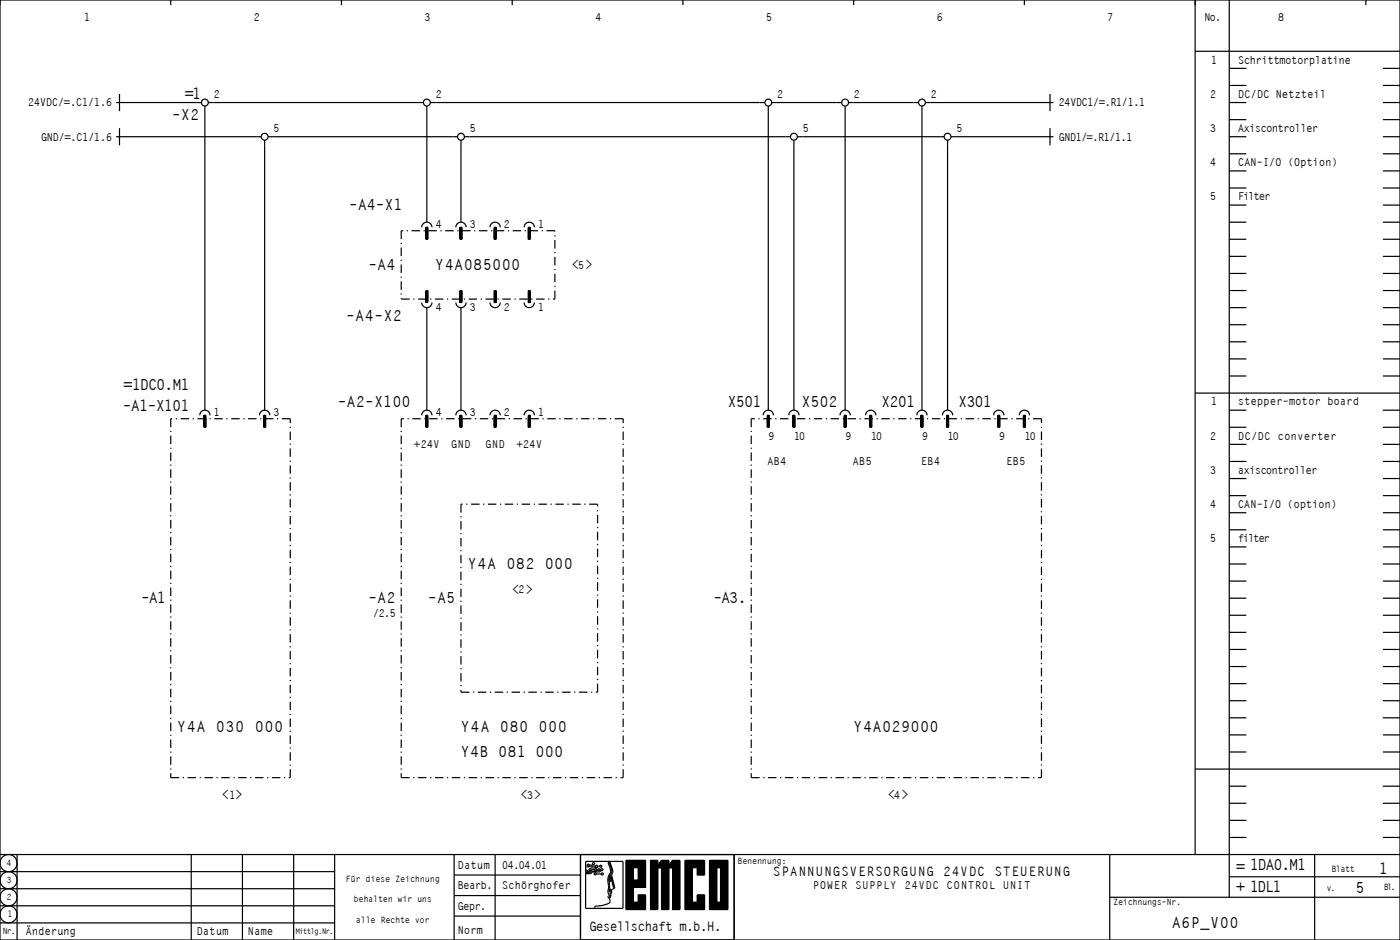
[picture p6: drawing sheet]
<svg xmlns="http://www.w3.org/2000/svg" width="410mm" height="275mm" viewBox="0 0 410 275" stroke-linecap="round" stroke-linejoin="round" font-family="sans-serif">
<g fill="none" stroke="#000" stroke-width=".35">
<path d="M0 0h410v275h-410zM50 0v1.5M100 0v1.5M150 0v1.5M200 0v1.5M250 0v1.5M300 0v1.5M350 0v250M350 15h60M360 0v262.5M400 0v1.5M34 30h25"/>
<path d="M35 27.5v5M35 37.5v5M60 31v89M61 30h63M125 31v34M126 30h98M225 31v89M226 30h20.5M247.5 31v89M248.5 30h20.5M270 31v89M271 30h37.5"/>
<path d="M307.5 27.5v5M307.5 37.5v5M360 30h5M360 35h5M360 25h5M360 20h5M405 30h5M405 35h5M405 25h5M405 20h5M34 40h42.5M77.5 41v79"/>
<path d="M78.5 40h55.5M135 41v24M136 40h95.5M232.5 41v79M233.5 40h43M277.5 41v79M278.5 40h30M360 40h5M360 55h5M360 50h5M360 45h5M405 40h5"/>
<path d="M405 55h5M405 50h5M405 45h5M123.5 66.5a1.5 1.5 0 0 1 1.5-1.5 1.5 1.5 0 0 1 1.5 1.5M124.7 66.5h.6v3.5h-.6zM124.7 67v3M133.5 66.5a1.5 1.5 0 0 1 1.5-1.5 1.5 1.5 0 0 1 1.5 1.5M134.7 66.5h.6v3.5h-.6zM135.3 67v3M143.5 66.5a1.5 1.5 0 0 1 1.5-1.5 1.5 1.5 0 0 1 1.5 1.5M144.7 66.5h.6v3.5h-.6zM144.8 67v3"/>
<path d="M145.2 67v3M153.5 66.5a1.5 1.5 0 0 1 1.5-1.5 1.5 1.5 0 0 1 1.5 1.5M154.7 66.5h.6v3.5h-.6zM154.7 67v3M155.2 67v3M360 75h5M360 70h5M360 65h5M360 60h5M405 75h5M405 70h5M405 65h5"/>
<path d="M405 60h5M123.5 88.5a1.5 1.5 0 0 0 1.5 1.5 1.5 1.5 0 0 0 1.5-1.5M124.7 85h.6v3.5h-.6zM125 85v3M125 90v30M133.5 88.5a1.5 1.5 0 0 0 1.5 1.5 1.5 1.5 0 0 0 1.5-1.5M134.7 85h.6v3.5h-.6zM135 85v3M135 90v30M135.3 85v3M143.5 88.5a1.5 1.5 0 0 0 1.5 1.5 1.5 1.5 0 0 0 1.5-1.5M144.7 85h.6v3.5h-.6z"/>
<path d="M145 85v3M145.2 85v3M153.5 88.5a1.5 1.5 0 0 0 1.5 1.5 1.5 1.5 0 0 0 1.5-1.5M154.7 85h.6v3.5h-.6zM155 85v3M155.2 85v3M360 95h5M360 90h5M360 85h5M360 80h5M405 95h5M405 90h5"/>
<path d="M405 85h5M405 80h5M350 115h60M360 110h5M360 105h5M360 100h5M405 110h5M405 105h5M405 100h5M58.5 121.5a1.5 1.5 0 0 1 1.5-1.5 1.5 1.5 0 0 1 1.5 1.5M59.7 121.5h.6v3.5h-.6zM59.7 122v3"/>
<path d="M60.2 122v3M76 121.5a1.5 1.5 0 0 1 1.5-1.5 1.5 1.5 0 0 1 1.5 1.5M77.2 121.5h.6v3.5h-.6zM77.3 122v3M77.8 122v3M123.5 121.5a1.5 1.5 0 0 1 1.5-1.5 1.5 1.5 0 0 1 1.5 1.5M124.7 121.5h.6v3.5h-.6zM124.7 122v3M133.5 121.5a1.5 1.5 0 0 1 1.5-1.5 1.5 1.5 0 0 1 1.5 1.5M134.7 121.5h.6v3.5h-.6zM135.3 122v3M143.5 121.5a1.5 1.5 0 0 1 1.5-1.5 1.5 1.5 0 0 1 1.5 1.5"/>
<path d="M144.7 121.5h.6v3.5h-.6zM144.8 122v3M145.2 122v3M153.5 121.5a1.5 1.5 0 0 1 1.5-1.5 1.5 1.5 0 0 1 1.5 1.5M154.7 121.5h.6v3.5h-.6zM154.7 122v3M155.2 122v3M223.5 121.5a1.5 1.5 0 0 1 1.5-1.5 1.5 1.5 0 0 1 1.5 1.5M224.7 121.5h.6v3.5h-.6zM224.7 122v3M231 121.5a1.5 1.5 0 0 1 1.5-1.5 1.5 1.5 0 0 1 1.5 1.5M232.2 121.5h.6v3.5h-.6z"/>
<path d="M232.8 122v3M246 121.5a1.5 1.5 0 0 1 1.5-1.5 1.5 1.5 0 0 1 1.5 1.5M247.2 121.5h.6v3.5h-.6zM247.3 122v3M247.7 122v3M253.5 121.5a1.5 1.5 0 0 1 1.5-1.5 1.5 1.5 0 0 1 1.5 1.5M254.7 121.5h.6v3.5h-.6zM254.7 122v3M255.3 122v3M268.5 121.5a1.5 1.5 0 0 1 1.5-1.5 1.5 1.5 0 0 1 1.5 1.5M269.7 121.5h.6v3.5h-.6zM270.2 122v3"/>
<path d="M276 121.5a1.5 1.5 0 0 1 1.5-1.5 1.5 1.5 0 0 1 1.5 1.5M277.2 121.5h.6v3.5h-.6zM277.3 122v3M291 121.5a1.5 1.5 0 0 1 1.5-1.5 1.5 1.5 0 0 1 1.5 1.5M292.2 121.5h.6v3.5h-.6zM292.2 122v3M298.5 121.5a1.5 1.5 0 0 1 1.5-1.5 1.5 1.5 0 0 1 1.5 1.5M299.7 121.5h.6v3.5h-.6zM299.8 122v3M300.2 122v3M360 135h5M360 130h5"/>
<path d="M360 125h5M360 120h5M405 135h5M405 130h5M405 125h5M405 120h5M360 155h5M360 150h5M360 145h5M360 140h5M405 155h5M405 150h5"/>
<path d="M405 145h5M405 140h5M360 175h5M360 170h5M360 165h5M360 160h5M405 175h5M405 170h5M405 165h5M405 160h5M360 195h5M360 190h5"/>
<path d="M360 185h5M360 180h5M405 195h5M405 190h5M405 185h5M405 180h5M360 215h5M360 210h5M360 205h5M360 200h5M405 215h5M405 210h5"/>
<path d="M405 205h5M405 200h5M350 225h60M360 235h5M360 230h5M360 220h5M405 235h5M405 230h5M405 220h5M0 250h410M0 255h98M5 250v25"/>
<path d="M56 250v25M71 250v25M86 250v25M98 250v25M133 256h37M133 250v25M145 250v25M170 250v25M171.5 252h10.9v13.8h-10.9zM173.8 252.9l-.1 .2h-1.2M174.1 254.4h-.7l-.4 .5h-.9M174.4 253.4l-2.7 .2"/>
<path d="M174.6 255.7h1.5M175.1 254.4l-.4 .5h-1.3l-.4 .4h-1.3M175.6 253.4h-.4l-.3 .5h-1.9l-.2 .3M176 254.6l-.3 .5h-2.2l-.5 .5h-1.4M178.1 252.6l.1 .2a3.2 3.2 0 0 1 .5 2.6M178.4 252.5l.4 .9a2.07 2.07 0 0 1 .2 2.1 2.52 2.52 0 0 0-.6 2.5l.1 1.9-.2 .9M178.4 252.5l-.2-.1-.1 .2M178.5 257.5l.2 .5M178.5 252l1 2.8M178.8 255.4l-.8 1.6 .2 2.4a3 3 0 0 0 .1 2.5M178.9 256.7l-.2 1.3M178.9 256.7l.9 3-.9-3.5-.2 .1-.2 1.2"/>
<path d="M179.2 256.3l.8 3.2M179.5 254.8l-.3 1.5M180 259.5v.3l-.9 .5-.2 1.5M183.3 253.9h5.8M185.5 259.6h3.6v-7.9h-5.8v14.4h5.8v-4.3h-2.2v2.1M185.5 253.9v12.2M185.5 257.5h1.4M186.9 253.9v5.7M190.5 251.7h2.2v14.4h-2.2zM192.7 253.9h1M193.7 251.7h2.2v14.4h-2.2zM193.7 251.8l-1 1.3"/>
<path d="M193.7 251.7l-1 1.4h1M193.7 251.8l-.9 1.3M193.7 252.8h-.8v.3M193.7 252.5h-.5v.3M193.7 252.2h-.3v.3M193.7 252h-.2v.2M195.9 253.9h1.1M197 251.8l-1 1.3M197 251.7l-1.1 1.4h1.1M197 251.7h2.1v14.4h-2.1zM197 252.8h-.8v.3M197 252.5h-.6v.3"/>
<path d="M197 252.2h-.4v.3M197 252h-.2v.2M202.7 253.9h1.5M202.7 251.7v14.4M204.2 251.7v4.3h2.1v-4.3h-5.7v14.4h5.7v-4.3h-2.1v4.3M207.8 251.7h5.4v14.4h-5.4zM209.9 253.9h1.1M209.9 251.7v14.4M211 251.7v14.4M215 250v25M325 250v25M360 245h5"/>
<path d="M360 240h5M360 256.5h50M385 250v25M405 245h5M405 240h5M0 270h98M0 265h98M0 260h98M133 268h37M133 262h37M178.3 261.9l.1 .1M178.6 261.6l.1 .7-.4 .4-.2-.4 .3-.3"/>
<path d="M178.6 262.6v1.4a5.7 5.7 0 0 1-4 1.1l-.4 .1v.6M178.7 260.1l.3 .9-.4 .7M178.8 260.1l-.1 .6-.4 .1M178.9 261.8l-.3 .8M185.5 263.9h3.6M202.7 263.9h1.5M209.9 263.9h1.1M325 262.5h85"/>
<circle cx="60" cy="30" r="1"/>
<circle cx="125" cy="30" r="1"/>
<circle cx="225" cy="30" r="1"/>
<circle cx="247.5" cy="30" r="1"/>
<circle cx="270" cy="30" r="1"/>
<circle cx="77.5" cy="40" r="1"/>
<circle cx="135" cy="40" r="1"/>
<circle cx="232.5" cy="40" r="1"/>
<circle cx="277.5" cy="40" r="1"/>
<circle cx="2.5" cy="252.5" r="2.5"/>
<circle cx="2.5" cy="257.5" r="2.5"/>
<circle cx="171.8" cy="254.9" r=".3"/>
<circle cx="172.2" cy="253.1" r=".3"/>
<circle cx="172.8" cy="254.4" r=".3"/>
<circle cx="173.8" cy="252.7" r=".3"/>
<circle cx="174.3" cy="255.7" r=".3"/>
<circle cx="174.4" cy="254.4" r=".3"/>
<circle cx="174.7" cy="253.4" r=".3"/>
<circle cx="175.4" cy="254.5" r=".3"/>
<circle cx="175.9" cy="253.4" r=".3"/>
<circle cx="176.3" cy="254.4" r=".3"/>
<circle cx="176.4" cy="255.7" r=".3"/>
<circle cx="2.5" cy="262.5" r="2.5"/>
<circle cx="2.5" cy="267.5" r="2.5"/>
</g>
<g fill="none" stroke="#000" stroke-width=".35" stroke-dasharray="2.5 1.1 .4 1.1" stroke-linecap="butt">
<path d="M117.5 67.5v20M162.5 67.5h-45M117.5 87.5h45M162.5 87.5v-20M50 122.5v105M85 122.5h-35M117.5 122.5v105M182.5 122.5h-65M220 122.5v105M305 122.5h-85M135 147.5v55M175 147.5h-40"/>
<path d="M135 202.5h40M175 202.5v-55M50 227.5h35M85 227.5v-105M117.5 227.5h65M182.5 227.5v-105M220 227.5h85M305 227.5v-105"/>
</g>
<g fill="#000">
<path d="M124.7 66.5h.6v3.5h-.6zM134.7 66.5h.6v3.5h-.6zM144.7 66.5h.6v3.5h-.6zM154.7 66.5h.6v3.5h-.6zM124.7 85h.6v3.5h-.6zM134.7 85h.6v3.5h-.6zM144.7 85h.6v3.5h-.6zM154.7 85h.6v3.5h-.6zM59.7 121.5h.6v3.5h-.6zM77.2 121.5h.6v3.5h-.6zM124.7 121.5h.6v3.5h-.6zM134.7 121.5h.6v3.5h-.6z"/>
<path d="M144.7 121.5h.6v3.5h-.6zM154.7 121.5h.6v3.5h-.6zM224.7 121.5h.6v3.5h-.6zM232.2 121.5h.6v3.5h-.6zM247.2 121.5h.6v3.5h-.6zM254.7 121.5h.6v3.5h-.6zM269.7 121.5h.6v3.5h-.6zM277.2 121.5h.6v3.5h-.6zM292.2 121.5h.6v3.5h-.6zM299.7 121.5h.6v3.5h-.6zM183.3 251.7h5.8v2.2h-5.8zM183.3 253.9h2.2v12.2h-2.2z"/>
<path d="M185.5 257.5h1.4v2.1h-1.4zM186.9 253.9h2.2v5.7h-2.2zM190.5 251.7h2.2v14.4h-2.2zM192.7 253.1h1v.8h-1zM192.9 252.8h.8v.3h-.8zM193.2 252.5h.5v.3h-.5zM193.4 252.2h.3v.3h-.3zM193.5 252h.2v.2h-.2zM193.7 251.7h2.2v14.4h-2.2zM195.9 253.1h1.1v.8h-1.1zM196.2 252.8h.8v.3h-.8zM196.4 252.5h.6v.3h-.6z"/>
<path d="M196.6 252.2h.4v.3h-.4zM196.8 252h.2v.2h-.2zM197 251.7h2.1v14.4h-2.1zM200.6 251.7h2.1v14.4h-2.1zM202.7 251.7h1.5v2.2h-1.5zM204.2 251.7h2.1v4.3h-2.1zM207.8 251.7h2.1v14.4h-2.1zM209.9 251.7h1.1v2.2h-1.1zM211 251.7h2.2v14.4h-2.2zM185.5 263.9h3.6v2.2h-3.6zM186.9 261.8h2.2v2.1h-2.2zM202.7 263.9h1.5v2.2h-1.5z"/>
<path d="M204.2 261.8h2.1v4.3h-2.1zM209.9 263.9h1.1v2.2h-1.1z"/>
</g>
<g font-size="4.5">
<text x="54.2" y="29.1">=1</text>
<text x="50.3" y="35.2">-X2</text>
<text x="102.2" y="61.6">-A4-X1</text>
<text x="107.8" y="79.1">-A4</text>
<text x="127.5" y="79.1">Y4A085000</text>
<text x="101.3" y="94.1">-A4-X2</text>
<text x="36.2" y="114.1">=1DC0.M1</text>
<text x="98.8" y="119.1">-A2-X100</text>
<text x="213.1" y="119.1">X501</text>
<text x="234.7" y="119.1">X502</text>
<text x="258.1" y="119.1">X201</text>
<text x="280.6" y="119.1">X301</text>
<text x="35.9" y="120.2">-A1-X101</text>
<text x="137" y="166.6">Y4A 082 000</text>
<text x="41.2" y="176.6">-A1</text>
<text x="107.8" y="176.6">-A2</text>
<text x="125.3" y="176.6">-A5</text>
<text x="208.9" y="176.6">-A3.</text>
<text x="51.9" y="214.1">Y4A 030 000</text>
<text x="135" y="214.1">Y4A 080 000</text>
<text x="250" y="214.1">Y4A029000</text>
<text x="135" y="221.6">Y4B 081 000</text>
<text x="362" y="255.1">= 1DA0.M1</text>
<text x="403.8" y="255.8">1</text>
<text x="362" y="261.1">+ 1DL1</text>
<text x="397" y="261.2">5</text>
<text x="343.1" y="271.6">A6P_V00</text>
</g>
<g font-size="3.8">
<text x="167.4" y="78.8">&lt; &gt;</text>
<text x="149.9" y="173.8">&lt; &gt;</text>
<text x="64.9" y="233.8">&lt; &gt;</text>
<text x="152.4" y="233.8">&lt; &gt;</text>
<text x="259.9" y="233.8">&lt; &gt;</text>
<text x="226.4" y="256.3">SPANNUNGSVERSORGUNG 24VDC STEUERUNG</text>
<text x="172.5" y="272.3">Gesellschaft m.b.H.</text>
</g>
<g font-size="3.2">
<text x="24.6" y="6.1">1</text>
<text x="74.3" y="6.1">2</text>
<text x="124.3" y="6.1">3</text>
<text x="174.3" y="6.1">4</text>
<text x="224.3" y="6.1">5</text>
<text x="274.3" y="6.1">6</text>
<text x="324.3" y="6.1">7</text>
<text x="352.7" y="6.1">No.</text>
<text x="374.3" y="6.1">8</text>
<text x="354.6" y="18.6">1</text>
<text x="362.5" y="18.6">Schrittmotorplatine</text>
<text x="62.5" y="28.6">2</text>
<text x="127.5" y="28.6">2</text>
<text x="227.5" y="28.6">2</text>
<text x="250" y="28.6">2</text>
<text x="272.5" y="28.6">2</text>
<text x="354.3" y="28.6">2</text>
<text x="362.5" y="28.6">DC/DC Netzteil</text>
<text x="8.1" y="31.1">24VDC/=.C1/1.6</text>
<text x="310" y="31.1">24VDC1/=.R1/1.1</text>
<text x="11.9" y="41.1">GND/=.C1/1.6</text>
<text x="80" y="38.6">5</text>
<text x="137.5" y="38.6">5</text>
<text x="235" y="38.6">5</text>
<text x="280" y="38.6">5</text>
<text x="310" y="41.1">GND1/=.R1/1.1</text>
<text x="354.3" y="38.6">3</text>
<text x="362.5" y="38.6">Axiscontroller</text>
<text x="354.3" y="48.6">4</text>
<text x="362.5" y="48.6">CAN-I/O (Option)</text>
<text x="354.3" y="58.6">5</text>
<text x="362.5" y="58.6">Filter</text>
<text x="127.5" y="66.6">4</text>
<text x="137.5" y="66.6">3</text>
<text x="147.5" y="66.6">2</text>
<text x="157.5" y="66.6">1</text>
<text x="169.3" y="78.6">5</text>
<text x="127.5" y="91.1">4</text>
<text x="137.5" y="91.1">3</text>
<text x="147.5" y="91.1">2</text>
<text x="157.5" y="91.1">1</text>
<text x="354.6" y="118.6">1</text>
<text x="362.5" y="118.6">stepper-motor board</text>
<text x="62.5" y="121.6">1</text>
<text x="80" y="121.6">3</text>
<text x="127.5" y="121.6">4</text>
<text x="137.5" y="121.6">3</text>
<text x="147.5" y="121.6">2</text>
<text x="157.5" y="121.6">1</text>
<text x="121.2" y="131.1">+24V</text>
<text x="132.1" y="131.1">GND</text>
<text x="142.1" y="131.1">GND</text>
<text x="151.2" y="131.1">+24V</text>
<text x="225" y="128.6">9</text>
<text x="232.5" y="128.6">10</text>
<text x="247.5" y="128.6">9</text>
<text x="255" y="128.6">10</text>
<text x="270" y="128.6">9</text>
<text x="277.5" y="128.6">10</text>
<text x="292.5" y="128.6">9</text>
<text x="300" y="128.6">10</text>
<text x="354.3" y="128.6">2</text>
<text x="362.5" y="128.6">DC/DC converter</text>
<text x="224.7" y="136.1">AB4</text>
<text x="249.7" y="136.1">AB5</text>
<text x="269.7" y="136.1">EB4</text>
<text x="294.7" y="136.1">EB5</text>
<text x="354.3" y="138.6">3</text>
<text x="362.5" y="138.6">axiscontroller</text>
<text x="354.3" y="148.6">4</text>
<text x="362.5" y="148.6">CAN-I/O (option)</text>
<text x="354.3" y="158.6">5</text>
<text x="362.5" y="158.6">filter</text>
<text x="151.8" y="173.6">2</text>
<text x="109.2" y="180.5">/2.5</text>
<text x="67.1" y="233.6">1</text>
<text x="154.3" y="233.6">3</text>
<text x="261.8" y="233.6">4</text>
<text x="134" y="254.1">Datum</text>
<text x="147" y="254.1">04.04.01</text>
<text x="134" y="260.1">Bearb.</text>
<text x="147" y="260.1">SchÎrghofer</text>
<text x="238" y="260.1">POWER SUPPLY 24VDC CONTROL UNIT</text>
<text x="134" y="266.1">Gepr.</text>
<text x="7.5" y="273.6">Ønderung</text>
<text x="57.5" y="273.6">Datum</text>
<text x="72.5" y="273.6">Name</text>
<text x="134" y="273.1">Norm</text>
</g>
<g font-size="2.5">
<text x="1.9" y="253.4">4</text>
<text x="101.2" y="257.9">FÏr diese Zeichnung</text>
<text x="216" y="252.9">Benennung:</text>
<text x="389.9" y="255.1">Blatt</text>
<text x="1.9" y="263.4">2</text>
<text x="1.9" y="258.4">3</text>
<text x="103.6" y="263.9">behalten wir uns</text>
<text x="388.4" y="260.7">v.</text>
<text x="405.2" y="260.3">Bl.</text>
<text x="2.2" y="268.4">1</text>
<text x="104.2" y="269.9">alle Rechte vor</text>
<text x="326" y="264.9">Zeichnungs-Nr.</text>
<text x=".7" y="273.4">Nr.</text>
</g>
<text font-size="2.3" x="86.5" y="273.3">Mittlg.Nr.</text>
</svg>
